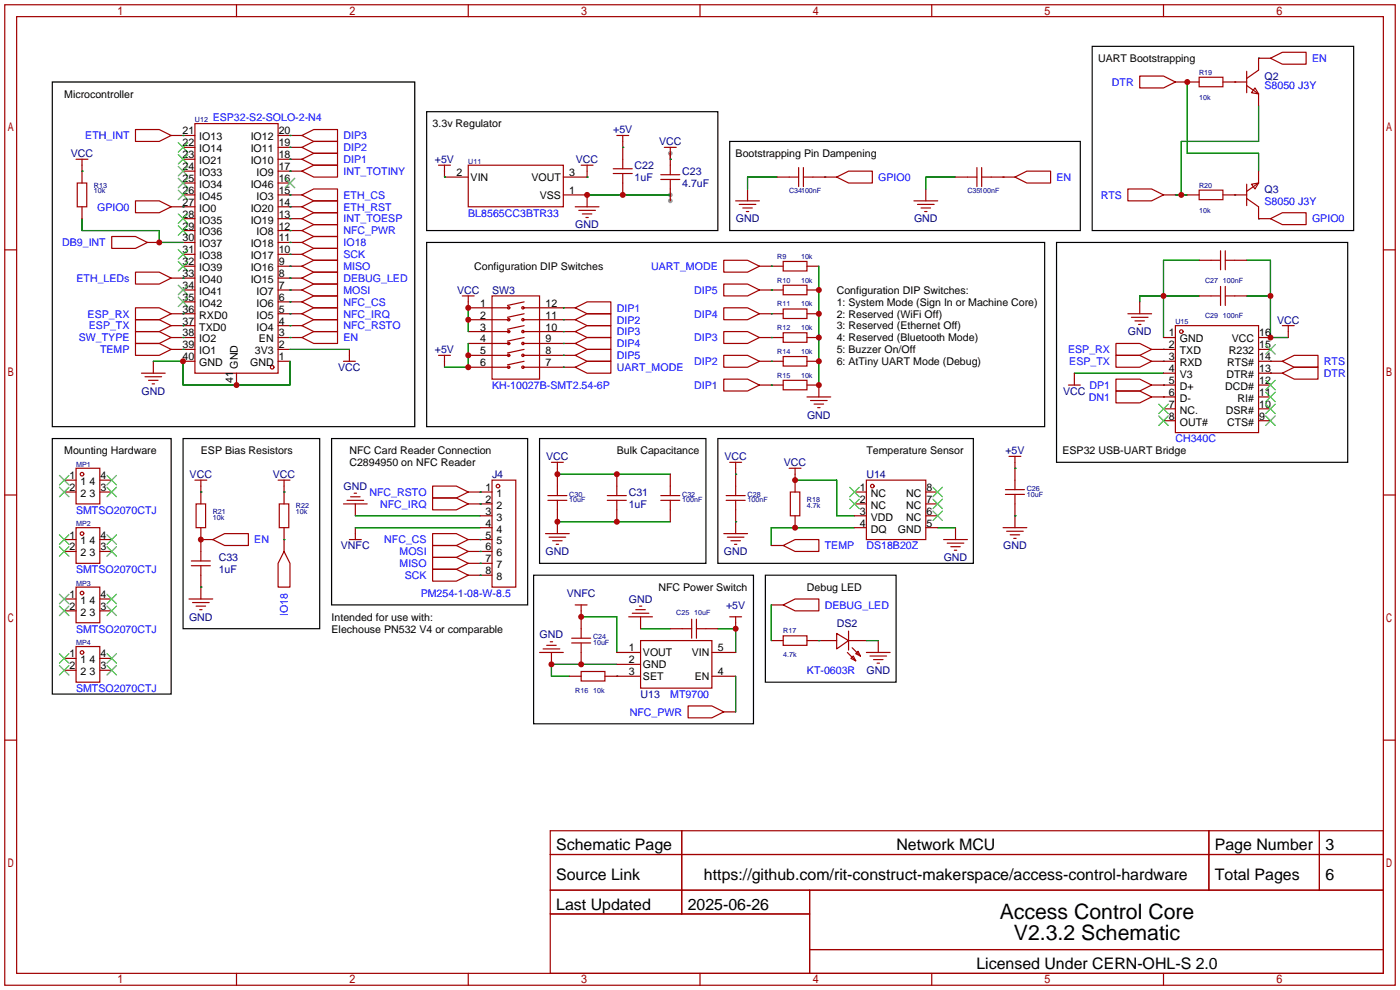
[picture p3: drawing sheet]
<svg xmlns="http://www.w3.org/2000/svg" width="299mm" height="212mm" viewBox="0 0 299 212" stroke-linecap="round" stroke-linejoin="round" font-family="sans-serif">
<g fill="#999">
<circle cx="143.3" cy="42.9" r=".51"/>
<circle cx="143.3" cy="32.8" r=".51"/>
<circle cx="143.3" cy="41.7" r=".51"/>
</g>
<g fill="none" stroke="#a10000" stroke-width=".25">
<path d="M1 1h297.2v209.6h-297.2zM3.6 3.6h292.1v204.4h-292.1zM50.5 1v2.6M100.1 1v2.6M149.6 1v2.6M199.1 1v2.6M243.6 16.3h5.1l2.5 1.2-2.5 1.3h-5.1zM248.7 1v2.6M251.2 17.5h5.1M256.3 16.5h5.1v2h-5.1zM261.4 17.5h5M266.4 18.3l2.6 1.8"/>
<path d="M266.4 15.2v4.6M268.2 18.8l.8 1.3-1.5-.3zM271.5 12.4l2.6-1.2h5v2.5h-5zM271.5 12.4h-2.5v2.6l-2.6 1.8M16.3 34h2.5M16.5 39.1h2v5.1h-2zM17.5 34v5.1M29 27.7h5l2.6 1.3-2.6 1.2h-5zM36.6 29h5.1M39.1 39.1h2.6M39.1 36.6h2.6M39.1 34h2.6"/>
<path d="M39.1 31.5h2.6M41.7 26.4h17.7v53.4h-17.7zM59.4 39.1h2.6M59.4 36.6h5.1M59.4 34h5.1M59.4 31.5h5.1M59.4 29h5.1M64.5 36.6l2.6-1.3h5v2.5h-5zM64.5 34l2.6-1.2h5v2.5h-5zM64.5 29l2.6-1.3h5v2.5h-5zM64.5 31.5l2.6-1.3h5v2.6h-5zM93.7 35.3h2.6"/>
<path d="M95 35.3v2.5h5.1M100.1 35.3h20.3v8.9h-20.3zM124.2 35.3h2.5M125.5 35.3v2.5h-5.1M131.1 36.1h4M131.1 37.1h4M131.8 29h2.6M133.1 29v7.1M133.1 37.1v4.6M141.2 38.4h4.1M141.2 37.3h4.1M142 31.5h2.5"/>
<path d="M143.3 31.5v5.8M143.3 38.4v4.5M166.1 37.8h4.6M170.7 35.8v4.1M171.7 37.8h7.1M171.7 35.8v4.1M178.8 37.8l2.6-1.2h5v2.5h-5zM204.2 37.8h4.6M208.8 35.8v4.1M209.8 37.8h7.1M209.8 35.8v4.1M216.9 37.8l2.6-1.2h5v2.5h-5z"/>
<path d="M266.4 39.4v4.5M267.5 39.4l1.5-.3-.8 1.3zM269 20.1v2.5M269 36.6v2.5M269 39.1l-2.6 1.8M1 53.4h2.6M17.5 44.2v2.5M23.9 50.5h5.1l2.5 1.3-2.5 1.3h-5.1zM29 42.9h5l2.6 1.3-2.6 1.3h-5zM29 58.2h5l2.6 1.2-2.6 1.3h-5zM31.5 51.8h2.5M36.6 44.2h5.1"/>
<path d="M36.6 59.4h5.1M39.1 51.8h2.6M39.1 56.9h2.6M39.1 54.4h2.6M39.1 49.3h2.6M39.1 46.7h2.6M39.1 41.7h2.6M59.4 51.8h5.1M59.4 44.2h5.1M59.4 59.4h5.1M59.4 56.9h5.1M59.4 54.4h5.1"/>
<path d="M59.4 49.3h5.1M59.4 46.7h5.1M59.4 41.7h5.1M64.5 51.8l2.6-1.3h5v2.6h-5zM64.5 59.4l2.6-1.2h5v2.5h-5zM64.5 56.9l2.6-1.3h5v2.6h-5zM64.5 46.7l2.6-1.2h5v2.5h-5zM64.5 44.2l2.6-1.3h5v2.6h-5zM64.5 54.4l2.6-1.3h5v2.5h-5zM64.5 49.3l2.6-1.3h5v2.5h-5zM64.5 41.7l2.6-1.3h5v2.5h-5zM120.4 41.7h5.1v2.5"/>
<path d="M122.9 44.2h5.1M123.7 45h3.6M124.5 45.7h2M125.2 46.5h.5M154.7 55.6h5.1l2.5 1.3-2.5 1.3h-5.1zM157.2 42.9h5.1M158 43.7h3.5M158.7 44.4h2.1M159.5 45.2h.5M159.8 40.4v2.5M162.3 56.9h5.1M167.4 55.9h5.1v2h-5.1z"/>
<path d="M172.5 56.9h2.5M195.3 42.9h5.1M196.1 43.7h3.5M196.8 44.4h2.1M197.6 45.2h.5M197.9 40.4v2.5M241 40.4h5.1l2.6 1.3-2.6 1.2h-5.1zM248.7 41.7h2.5M253.7 41.7h2.6M256.3 40.6h5.1v2.1h-5.1zM256.3 55.6h4.6M260.9 53.6v4.1"/>
<path d="M261.4 41.7h5M261.9 53.6v4.1M261.9 55.6h4.5M266.4 42.4l2.6 1.8v2.5h2.5M271.5 46.7l2.6-1.2h5v2.5h-5zM295.7 53.4h2.5M29 65.8h5l2.6 1.3-2.6 1.2h-5zM29 68.3h5l2.6 1.3-2.6 1.3h-5zM29 73.4h5l2.6 1.3-2.6 1.2h-5zM29 70.9h5l2.6 1.2-2.6 1.3h-5zM30.2 79.8h5.1M32.8 77.2v2.6"/>
<path d="M36.6 72.1h5.1M36.6 67.1h5.1M36.6 69.6h5.1M36.6 74.7h5.1M39.1 77.2h2.6M39.1 64.5h2.6M39.1 62h2.6M50.5 79.8v2.5M59.4 72.1h5.1M59.4 77.2h2.6M59.4 67.1h5.1M59.4 69.6h5.1"/>
<path d="M59.4 74.7h2.6M59.4 64.5h5.1M59.4 62h5.1M64.5 72.1l2.6-1.2h5v2.5h-5zM64.5 69.6l2.6-1.3h5v2.6h-5zM64.5 67.1l2.6-1.3h5v2.5h-5zM64.5 64.5l2.6-1.3h5v2.6h-5zM64.5 62l2.6-1.3h5v2.5h-5zM73.4 77.2h2.5M74.7 74.7v2.5M93.7 75.9h2.6M95 75.9v2.6"/>
<path d="M98.8 63.2h2.5M100.1 63.2v2.6h8.6M100.1 73.4h8.6M100.1 70.9h8.6M100.1 68.3h8.6M100.1 75.9h8.6M100.1 78.5h8.6M105.2 63.2h10.1v17.8h-10.1zM111.8 73.4h11.1M111.8 70.9h11.1M111.8 68.3h11.1M111.8 65.8h11.1"/>
<path d="M111.8 75.9h11.1M111.8 78.5h11.1M112 64.5l-3.5 .8M112 67.1l-3.5 .7M112 69.6l-3.5 .8M112 72.1l-3.5 .8M112 77.2l-3.5 .8M112 74.7l-3.5 .7M122.9 65.8l2.6-1.3h5.1v2.6h-5.1zM122.9 68.3l2.6-1.2h5.1v2.5h-5.1zM122.9 70.9l2.6-1.3h5.1v2.5h-5.1zM122.9 73.4l2.6-1.3h5.1v2.6h-5.1z"/>
<path d="M122.9 75.9l2.6-1.2h5.1v2.5h-5.1zM122.9 78.5l2.6-1.3h5.1v2.6h-5.1zM154.7 75.9h5.1l2.5 1.3-2.5 1.3h-5.1zM154.7 70.9h5.1l2.5 1.2-2.5 1.3h-5.1zM154.7 65.8h5.1l2.5 1.3-2.5 1.2h-5.1zM154.7 60.7h5.1l2.5 1.3-2.5 1.2h-5.1zM162.3 72.1h5.1M162.3 77.2h5.1M162.3 67.1h5.1M162.3 62h5.1M167.4 61h5.1v2h-5.1zM167.4 66h5.1v2.1h-5.1z"/>
<path d="M167.4 71.1h5.1v2.1h-5.1zM167.4 76.2h5.1v2h-5.1zM172.5 72.1h2.5M172.5 77.2h2.5M172.5 67.1h2.5M172.5 62h2.5M229.6 79.8v2.5M238.5 75.9h5.1l2.5 1.3-2.5 1.3h-5.1zM238.5 73.4h5.1l2.5 1.3-2.5 1.2h-5.1zM241 67.1h5.1M241.8 67.8h3.6M242.6 68.6h2"/>
<path d="M243.3 69.3h.5M243.6 64.5v2.6M246.1 77.2h5.1M246.1 74.7h5.1M248.7 72.1h2.5M248.7 79.8h2.5M251.2 69.6h17.8v22.9h-17.8zM256.3 63.2h4.6M260.9 61.2v4.1M261.9 63.2h4.5M261.9 61.2v4.1M269 72.1h2.5"/>
<path d="M269 77.2h5.1M269 79.8h5.1M269 74.7h2.5M274.1 77.2l2.5-1.3h5.1v2.6h-5.1zM274.1 79.8l2.5-1.3h5.1v2.5h-5.1zM274.1 69.6h2.5M275.3 69.6v2.5M31 80.5h3.5M31.7 81.3h2.1M32.5 82h.5M117.9 98.8h2.5M119.1 98.8v7.1"/>
<path d="M154.7 81h5.1l2.5 1.3-2.5 1.3h-5.1zM156 98.8h2.5M157.2 98.8v7.1M162.3 82.3h5.1M167.4 81.3h5.1v2h-5.1zM172.5 82.3h2.5v2.5M172.5 84.8h5M173.2 85.6h3.6M174 86.4h2M174.8 87.1h.5M215.6 97.5h2.6M216.9 97.5v7.1"/>
<path d="M228.3 82.3h2.6M238.5 81h5.1l2.5 1.3-2.5 1.3h-5.1zM238.5 83.6h5.1l2.5 1.2-2.5 1.3h-5.1zM246.1 82.3h5.1M246.1 84.8h5.1M248.7 87.4h2.5M248.7 89.9h2.5M269 82.3h2.5M269 84.8h2.5M269 87.4h2.5M269 89.9h2.5M1 105.8h2.6"/>
<path d="M13.7 102.6h2.6M13.7 115.3h2.6M13.7 105.2h2.6M13.7 117.9h2.6M16.3 100.1h5v7.6h-5zM16.3 112.8h5v7.6h-5zM21.3 102.6h2.6M21.3 115.3h2.6M21.3 105.2h2.6M21.3 117.9h2.6M40.9 119.9h4.1M41.7 102.6h2.5"/>
<path d="M41.9 107.7h2v5.1h-2zM42.9 102.6v5.1M42.9 112.8v7.1M42.9 115.3h2.6M45.5 115.3l2.5-1.3h5.1v2.6h-5.1zM59.4 102.6h2.6M59.7 107.7h2v5.1h-2zM60.7 117.9l1.3 2.5v5.1h-2.6v-5.1zM60.7 102.6v5.1M60.7 112.8v5.1M73.4 107.7h5.1M74.2 106.9h3.5"/>
<path d="M74.7 115.3h2.5M74.9 106.2h2.1M75.7 105.4h.5M75.9 107.7v2.5M75.9 112.8v2.5M92.5 119.1h5l2.6 1.3-2.6 1.3h-5zM92.5 114h5l2.6 1.3-2.6 1.3h-5zM92.5 116.6h5l2.6 1.3-2.6 1.2h-5zM92.5 103.9h5l2.6 1.3-2.6 1.2h-5zM92.5 106.4h5l2.6 1.3-2.6 1.3h-5zM100.1 115.3h5.1M100.1 105.2h5.1"/>
<path d="M100.1 117.9h5.1M100.1 107.7h5.1M102.6 110.2h2.6M102.6 112.8h2.6M105.2 102.6h5v22.9h-5zM116.6 114h5.1M117.1 106.9h4.1M117.1 105.9h4.1M117.3 114.8h3.6M118.1 115.6h2M118.9 116.3h.5M119.1 106.9v7.1"/>
<path d="M129.8 106.9h4.1M129.8 105.9h4.1M131.8 101.3v4.6M131.8 106.9v4.6M141.2 106.9h4.1M141.2 105.9h4.1M143.3 101.3v4.6M143.3 106.9v4.6M154.7 114h5.1M155.2 106.9h4.1M155.2 105.9h4.1M155.4 114.8h3.6"/>
<path d="M156.2 115.6h2M157 116.3h.5M157.2 106.9v7.1M164.8 116.6h2.6M167.4 116.6l2.5-1.3h5.1v2.6h-5.1zM168.7 100.1h2.5M168.9 105.2h2v5h-2zM169.9 100.1v5.1M169.9 110.2v2.6M182.6 105.2h2.6M182.6 107.7h2.6M182.6 110.2h2.6"/>
<path d="M182.6 112.8h2.6M185.2 102.6h12.7v12.7h-12.7zM197.9 105.2h2.5M197.9 107.7h2.5M197.9 110.2h2.5M197.9 112.8h2.5M201.7 115.3h5.1M202.4 116.1h3.6M203.2 116.8h2M204 117.6h.5M204.2 112.8v2.5M214.4 112.8h5.1"/>
<path d="M214.9 105.7h4M214.9 104.6h4M215.1 113.5h3.6M215.9 114.3h2M216.7 115.1h.5M216.9 105.7v7.1M295.7 105.8h2.5M13.7 128h2.6M13.7 130.6h2.6M16.3 125.5h5v7.6h-5zM16.3 138.2h5v7.6h-5zM21.3 128h2.6"/>
<path d="M21.3 130.6h2.6M40.4 128h5.1M40.9 120.9h4.1M41.1 128.8h3.6M41.9 129.5h2M42.7 130.3h.5M42.9 120.9v7.1M92.5 121.7h5l2.6 1.2-2.6 1.3h-5zM100.1 122.9h5.1M100.1 120.4h5.1M115.3 139.4h5.1M116.1 138.7h3.5"/>
<path d="M116.8 137.9h2.1M117.6 137.2h.5M117.9 139.4v2.6M122.2 137.4h4M122.2 136.4h4M122.9 129.3h2.6M124.2 129.3v7.1M124.2 137.4v4.6M131.8 139.4h5.1M134.4 131.8h5M135.1 131.1h3.6M135.9 130.3h2"/>
<path d="M136.7 129.5h.5M136.9 136.9h15.2v10.2h-15.2zM136.9 131.8v2.6M143.3 134.4h4.5M147.8 132.3v4.1M148.8 132.3v4.1M148.8 134.4h4.6M152.1 139.4h5.1M156 131.8h2.5M157.2 131.8v2.6M164.8 136.9h2.6M164.8 129.3h2.6"/>
<path d="M167.4 135.9h5.1v2h-5.1zM167.4 129.3l2.5-1.3h5.1v2.6h-5.1zM172.5 136.9h6.3M178.8 135.4l2.6 1.5-2.6 1.8zM181.1 139.4l1.8 1.8M181.4 136.9h3.8M181.4 134.9v4M182.1 138.4l1.8 1.8M182.9 139.7l.5-.5 .5 1zM185.2 139.4h5M187.7 136.9v2.5M1 158.2h2.6"/>
<path d="M13.7 140.7h2.6M13.7 143.3h2.6M21.3 140.7h2.6M21.3 143.3h2.6M121.7 144.5h2.5M124.2 143.5h5.1v2h-5.1zM129.3 144.5h7.6M131.8 142h5.1M147.1 150.9h5l2.6 1.2-2.6 1.3h-5zM152.1 144.5h5.1M154.7 152.1h2.5M181.9 140.7l.5-.5 .5 1z"/>
<path d="M185.9 140.2h3.6M186.7 141h2M187.5 141.7h.5M295.7 158.2h2.5M117.6 177.5h178.1v30.5h-178.1zM145.7 177.5v17.8M258.4 177.5v12.7M282 177.5v12.7M117.6 182.6h178.1M117.6 190.2h178.1M117.6 195.3h55.4M173 190.2v17.8"/>
<path d="M50.5 208v2.6M100.1 208v2.6M149.6 208v2.6M173 202.9h122.7M199.1 208v2.6M248.7 208v2.6"/>
<circle cx="58.2" cy="78.5" r=".38"/>
<circle cx="108.7" cy="75.9" r=".25"/>
<circle cx="108.7" cy="70.9" r=".25"/>
<circle cx="108.7" cy="65.8" r=".25"/>
<circle cx="108.7" cy="68.3" r=".25"/>
<circle cx="108.7" cy="78.5" r=".25"/>
<circle cx="108.7" cy="73.4" r=".25"/>
<circle cx="111.8" cy="75.9" r=".25"/>
<circle cx="111.8" cy="73.4" r=".25"/>
<circle cx="111.8" cy="68.3" r=".25"/>
<circle cx="111.8" cy="65.8" r=".25"/>
<circle cx="111.8" cy="78.5" r=".25"/>
<circle cx="111.8" cy="70.9" r=".25"/>
<circle cx="252.5" cy="70.9" r=".38"/>
<circle cx="17.5" cy="114" r=".38"/>
<circle cx="17.5" cy="101.3" r=".38"/>
<circle cx="106.4" cy="103.9" r=".38"/>
<circle cx="186.4" cy="103.9" r=".38"/>
<circle cx="17.5" cy="139.4" r=".38"/>
<circle cx="17.5" cy="126.7" r=".38"/>
</g>
<g fill="none" stroke="#3c3" stroke-width=".25">
<path d="M38.1 30.5l2 2M38.1 33l2 2.1M38.1 35.6l2 2M38.1 38.1l2 2M40.1 30.5l-2 2M40.1 33l-2 2.1M40.1 35.6l-2 2M40.1 38.1l-2 2M61 38.1l2 2M63 38.1l-2 2M38.1 40.6l2 2.1M38.1 45.7l2 2.1"/>
<path d="M38.1 48.3l2 2M38.1 53.3l2 2.1M38.1 55.9l2 2M40.1 40.6l-2 2.1M40.1 45.7l-2 2.1M40.1 48.3l-2 2M40.1 53.3l-2 2.1M40.1 55.9l-2 2M38.1 61l2 2M38.1 63.5l2 2M40.1 61l-2 2M40.1 63.5l-2 2"/>
<path d="M270.5 73.7l2 2M272.5 73.7l-2 2M247.6 86.4l2.1 2M247.6 88.9l2.1 2M249.7 86.4l-2.1 2M249.7 88.9l-2.1 2M270.5 88.9l2 2M270.5 86.4l2 2M270.5 83.8l2 2.1M270.5 81.3l2 2M272.5 88.9l-2 2M272.5 86.4l-2 2"/>
<path d="M272.5 83.8l-2 2.1M272.5 81.3l-2 2M12.7 116.8l2 2.1M12.7 101.6l2 2M12.7 104.1l2 2.1M12.7 114.3l2 2M14.7 101.6l-2 2M14.7 104.1l-2 2.1M14.7 114.3l-2 2M14.7 116.8l-2 2.1M22.9 104.1l2 2.1M22.9 101.6l2 2"/>
<path d="M22.9 116.8l2 2.1M22.9 114.3l2 2M24.9 116.8l-2 2.1M24.9 104.1l-2 2.1M24.9 101.6l-2 2M24.9 114.3l-2 2M181.6 104.1l2 2.1M181.6 106.7l2 2M183.6 104.1l-2 2.1M183.6 106.7l-2 2M199.4 109.2l2 2.1M199.4 106.7l2 2"/>
<path d="M199.4 104.1l2 2.1M201.4 109.2l-2 2.1M201.4 106.7l-2 2M201.4 104.1l-2 2.1M12.7 127l2 2M12.7 129.5l2 2.1M12.7 139.7l2 2M14.7 127l-2 2M14.7 129.5l-2 2.1M14.7 139.7l-2 2M22.9 139.7l2 2M22.9 129.5l2 2.1"/>
<path d="M22.9 127l2 2M24.9 129.5l-2 2.1M24.9 127l-2 2M24.9 139.7l-2 2M12.7 142.2l2 2.1M14.7 142.2l-2 2.1M22.9 142.2l2 2.1M24.9 142.2l-2 2.1"/>
</g>
<g fill="none" stroke="#008700" stroke-width=".25">
<path d="M253.7 17.5v15.3h15.3v3.8M263.9 17.5h.1M269 12.4h.1M17.5 36.6h.1M39.1 29h.1M62 34h.1M62 29h.1M62 31.5h.1M62 36.6h.1M95 37.8h.1M125.5 37.8h.1M133.1 31.5h.1"/>
<path d="M143.3 34h.1M166.1 37.8h-6.3v2.6M176.3 37.8h.1M204.2 37.8h-6.3v2.6M214.4 37.8h.1M269 22.6v7.6h-16.5v11.5M17.5 46.7v2.6h16.5v2.5h5.1M39.1 44.2h.1M39.1 59.4h.1M62 51.8h.1M62 59.4h.1M62 56.9h.1"/>
<path d="M62 54.4h.1M62 49.3h.1M62 41.7h.1M62 44.2h.1M62 46.7h.1M125.5 41.7h17.8M164.8 56.9h.1M175 56.9v25.4M251.2 41.7h2.5M256.3 55.6h-7.6v16.5M263.9 41.7h.1M266.4 55.6h5.1v16.5h3.8"/>
<path d="M269 46.7h.1M32.8 77.2h6.3v5.1h22.9v-5.1M39.1 67.1h.1M39.1 69.6h.1M39.1 74.7h.1M39.1 72.1h.1M62 72.1h.1M62 69.6h.1M62 67.1h.1M62 64.5h.1M62 62h.1M62 74.7h12.7"/>
<path d="M100.1 65.8v5.1M100.1 73.4v5.1h-5.1M120.4 65.8h.1M120.4 68.3h.1M120.4 70.9h.1M120.4 75.9h.1M120.4 73.4h.1M120.4 78.5h.1M164.8 62h.1M164.8 67.1h.1M164.8 72.1h.1M164.8 77.2h.1"/>
<path d="M229.6 79.8h19.1M248.7 77.2h.1M248.7 74.7h.1M256.3 63.2h-12.7v1.3M266.4 63.2h5.1M271.5 79.8h.1M271.5 77.2h.1M164.8 82.3h.1M248.7 84.8h.1M248.7 82.3h.1M42.9 115.3h.1M42.9 105.2h.1"/>
<path d="M60.7 115.3h.1M60.7 105.2h.1M75.9 112.8h26.7M75.9 110.2h26.7M102.6 115.3h.1M102.6 117.9h.1M102.6 105.2h.1M102.6 107.7h.1M119.1 111.5h24.2M119.1 101.3h24.2M157.2 111.5h.1M157.2 101.3h.1"/>
<path d="M169.9 102.6h8.9v7.6h3.8M182.6 112.8h-17.8v3.8M200.4 112.8h3.8M216.9 100.1h.1M216.9 110.2h.1M42.9 125.5h.1M102.6 122.9h.1M102.6 120.4h.1M124.2 131.8h7.6v7.6M136.9 134.4h6.4M153.4 134.4h3.8v5M164.8 129.3v7.6"/>
<path d="M175 136.9h.1M185.2 136.9h2.5M131.8 144.5h.1M131.8 142h-13.9v2.5h3.8M157.2 144.5v7.6"/>
</g>
<g fill="none" stroke="#000" stroke-width=".25">
<path d="M11.2 17.5h77.4v73.7h-77.4zM233.4 9.9h55.9v39.4h-55.9zM91.2 23.9h62.2v25.4h-62.2zM156 30.2h74.9v19.1h-74.9zM91.2 51.8h132.1v39.4h-132.1zM225.8 51.8h62.2v47h-62.2zM11.2 93.7h25.4v54.6h-25.4zM39.1 93.7h29.2v40.7h-29.2zM70.9 93.7h41.9v35.6h-41.9zM115.3 93.7h35.6v26.7h-35.6zM153.4 93.7h54.6v26.7h-54.6zM114 122.9h47v31.8h-47z"/>
<path d="M163.6 122.9h27.9v22.9h-27.9z"/>
</g>
<g fill="#c00">
<circle cx="50.5" cy="82.3" r=".63"/>
<circle cx="39.1" cy="77.2" r=".63"/>
<circle cx="42.9" cy="115.3" r=".63"/>
<circle cx="131.8" cy="111.5" r=".63"/>
<circle cx="119.1" cy="111.5" r=".63"/>
<circle cx="131.8" cy="101.3" r=".63"/>
<circle cx="119.1" cy="101.3" r=".63"/>
<circle cx="169.9" cy="112.8" r=".63"/>
<circle cx="169.9" cy="102.6" r=".63"/>
<circle cx="125.5" cy="41.7" r=".63"/>
<circle cx="133.1" cy="41.7" r=".63"/>
<circle cx="100.1" cy="68.3" r=".63"/>
<circle cx="100.1" cy="65.8" r=".63"/>
<circle cx="175" cy="62" r=".63"/>
<circle cx="175" cy="67.1" r=".63"/>
<circle cx="175" cy="72.1" r=".63"/>
<circle cx="175" cy="77.2" r=".63"/>
<circle cx="175" cy="82.3" r=".63"/>
<circle cx="124.2" cy="142" r=".63"/>
<circle cx="117.9" cy="142" r=".63"/>
<circle cx="124.2" cy="131.8" r=".63"/>
<circle cx="157.2" cy="134.4" r=".63"/>
<circle cx="252.5" cy="41.7" r=".63"/>
<circle cx="253.7" cy="17.5" r=".63"/>
<circle cx="271.5" cy="72.1" r=".63"/>
<circle cx="271.5" cy="63.2" r=".63"/>
<circle cx="248.7" cy="63.2" r=".63"/>
<circle cx="100.1" cy="78.5" r=".63"/>
<circle cx="100.1" cy="75.9" r=".63"/>
<circle cx="34" cy="51.8" r=".63"/>
</g>
<g font-size="4.5">
<text x="213.7" y="196.3">Access Control Core</text>
<text x="216.7" y="200.9">V2.3.2 Schematic</text>
</g>
<g font-size="3.4">
<text x="118.9" y="181.7">Schematic Page</text>
<text x="191.6" y="181.7">Network MCU</text>
<text x="259.6" y="181.7">Page Number</text>
<text x="283.3" y="181.7">3</text>
<text x="118.9" y="188.1">Source Link</text>
<text x="150.5" y="188.1">https://github.com/rit-construct-makerspace/access-control-hardware</text>
<text x="259.6" y="188.1">Total Pages</text>
<text x="283.3" y="188.1">6</text>
<text x="118.9" y="194.4">Last Updated</text>
<text x="147" y="194.4">2025-06-26</text>
<text x="208.7" y="207.1">Licensed Under CERN-OHL-S 2.0</text>
</g>
<g font-size="2.3">
<text x="234.7" y="13.3">UART Bootstrapping</text>
<text x="13.7" y="20.9">Microcontroller</text>
<text x="39" y="28.7">21</text>
<text x="59.6" y="28.7">20</text>
<text x="92.5" y="27.2">3.3v Regulator</text>
<text x="39" y="31.3">22</text>
<text x="39" y="33.8">23</text>
<text x="42.6" y="30">IO13</text>
<text x="42.6" y="32.5">IO14</text>
<text x="42.6" y="35.1">IO21</text>
<text x="53.6" y="35.1">IO10</text>
<text x="53.6" y="32.5">IO11</text>
<text x="53.6" y="30">IO12</text>
<text x="59.6" y="33.8">18</text>
<text x="59.6" y="31.3">19</text>
<text x="157.2" y="33.6">Bootstrapping Pin Dampening</text>
<text x="39" y="36.4">24</text>
<text x="39" y="38.9">25</text>
<text x="39" y="41.4">26</text>
<text x="42.6" y="37.6">IO33</text>
<text x="42.6" y="40.2">IO34</text>
<text x="53.6" y="40.2">IO46</text>
<text x="54.8" y="37.6">IO9</text>
<text x="59.6" y="41.4">15</text>
<text x="59.6" y="38.9">16</text>
<text x="59.6" y="36.4">17</text>
<text x="97.5" y="37.6">2</text>
<text x="100.6" y="38.6">VIN</text>
<text x="113.6" y="38.6">VOUT</text>
<text x="121.7" y="41.4">1</text>
<text x="121.7" y="37.6">3</text>
<text x="39" y="44">27</text>
<text x="39" y="46.5">28</text>
<text x="42.6" y="42.7">IO45</text>
<text x="42.6" y="45.2">IO0</text>
<text x="42.6" y="47.8">IO35</text>
<text x="53.6" y="47.8">IO19</text>
<text x="53.6" y="45.2">IO20</text>
<text x="54.8" y="42.7">IO3</text>
<text x="59.6" y="46.5">13</text>
<text x="59.6" y="44">14</text>
<text x="115.4" y="42.4">VSS</text>
<text x="39" y="49.1">29</text>
<text x="39" y="51.6">30</text>
<text x="42.6" y="50.3">IO36</text>
<text x="42.6" y="52.9">IO37</text>
<text x="53.6" y="52.9">IO18</text>
<text x="54.8" y="50.3">IO8</text>
<text x="59.6" y="51.6">11</text>
<text x="59.6" y="49.1">12</text>
<text x="39" y="54.1">31</text>
<text x="39" y="56.7">32</text>
<text x="39" y="59.2">33</text>
<text x="42.6" y="55.4">IO38</text>
<text x="42.6" y="57.9">IO39</text>
<text x="53.6" y="57.9">IO16</text>
<text x="53.6" y="55.4">IO17</text>
<text x="59.6" y="59.2">8</text>
<text x="59.6" y="56.7">9</text>
<text x="59.6" y="54.1">10</text>
<text x="101.3" y="57.7">Configuration DIP Switches</text>
<text x="39" y="61.8">34</text>
<text x="39" y="64.3">35</text>
<text x="42.6" y="60.5">IO40</text>
<text x="42.6" y="63">IO41</text>
<text x="42.6" y="65.6">IO42</text>
<text x="53.6" y="60.5">IO15</text>
<text x="54.8" y="65.6">IO6</text>
<text x="54.8" y="63">IO7</text>
<text x="59.6" y="64.3">6</text>
<text x="59.6" y="61.8">7</text>
<text x="102.6" y="65.6">1</text>
<text x="116.6" y="65.6">12</text>
<text x="178.8" y="62.8">Configuration DIP Switches:</text>
<text x="178.8" y="65.3">1: System Mode (Sign In or Machine Core)</text>
<text x="39" y="66.8">36</text>
<text x="39" y="69.4">37</text>
<text x="39" y="71.9">38</text>
<text x="42.6" y="68.1">RXD0</text>
<text x="42.6" y="70.6">TXD0</text>
<text x="54.8" y="70.6">IO4</text>
<text x="54.8" y="68.1">IO5</text>
<text x="59.6" y="71.9">3</text>
<text x="59.6" y="69.4">4</text>
<text x="59.6" y="66.8">5</text>
<text x="102.6" y="70.6">3</text>
<text x="102.6" y="68.1">2</text>
<text x="116.6" y="70.6">10</text>
<text x="116.6" y="68.1">11</text>
<text x="178.8" y="67.9">2: Reserved (WiFi Off)</text>
<text x="178.8" y="70.4">3: Reserved (Ethernet Off)</text>
<text x="249.8" y="71.9">1</text>
<text x="269.1" y="71.9">16</text>
<text x="39" y="74.5">39</text>
<text x="39" y="77">40</text>
<text x="42.6" y="73.2">IO2</text>
<text x="42.6" y="75.7">IO1</text>
<text x="54.5" y="75.7">3V3</text>
<text x="55.3" y="73.2">EN</text>
<text x="59.6" y="77">1</text>
<text x="59.6" y="74.5">2</text>
<text x="102.6" y="73.2">4</text>
<text x="102.6" y="75.7">5</text>
<text x="116.6" y="75.7">8</text>
<text x="116.6" y="73.2">9</text>
<text x="178.8" y="73">4: Reserved (Bluetooth Mode)</text>
<text x="178.8" y="75.5">5: Buzzer On/Off</text>
<text x="249.8" y="74.5">2</text>
<text x="249.8" y="77">3</text>
<text x="252.1" y="73.2">GND</text>
<text x="252.1" y="75.7">TXD</text>
<text x="262.6" y="75.7">R232</text>
<text x="263.3" y="73.2">VCC</text>
<text x="269.1" y="77">14</text>
<text x="269.1" y="74.5">15</text>
<text x="42.6" y="78.3">GND</text>
<text x="49.8" y="81.8" transform="rotate(-90 49.8 81.8)">41</text>
<text x="50.9" y="78.8" transform="rotate(-90 50.9 78.8)">GND</text>
<text x="53.5" y="78.3">GND</text>
<text x="102.6" y="78.3">6</text>
<text x="116.6" y="78.3">7</text>
<text x="178.8" y="78">6: AtTiny UART Mode (Debug)</text>
<text x="249.8" y="79.5">4</text>
<text x="249.8" y="82.1">5</text>
<text x="252.1" y="78.3">RXD</text>
<text x="252.1" y="80.8">V3</text>
<text x="252.1" y="83.3">D+</text>
<text x="261.9" y="83.3">DCD#</text>
<text x="262.1" y="80.8">DTR#</text>
<text x="262.2" y="78.3">RTS#</text>
<text x="269.1" y="82.1">12</text>
<text x="269.1" y="79.5">13</text>
<text x="249.8" y="84.6">6</text>
<text x="249.8" y="87.2">7</text>
<text x="249.8" y="89.7">8</text>
<text x="252.1" y="85.9">D-</text>
<text x="252.1" y="88.4">NC.</text>
<text x="262" y="88.4">DSR#</text>
<text x="264.5" y="85.9">RI#</text>
<text x="269.1" y="89.7">9</text>
<text x="269.1" y="87.2">10</text>
<text x="269.1" y="84.6">11</text>
<text x="252.1" y="91">OUT#</text>
<text x="262.2" y="91">CTS#</text>
<text x="13.7" y="97.1">Mounting Hardware</text>
<text x="42.9" y="97.1">ESP Bias Resistors</text>
<text x="74.7" y="99.6">C2894950 on NFC Reader</text>
<text x="74.7" y="97.1">NFC Card Reader Connection</text>
<text x="131.8" y="97.1">Bulk Capacitance</text>
<text x="185.2" y="97.1">Temperature Sensor</text>
<text x="227.1" y="97.1">ESP32 USB-UART Bridge</text>
<text x="14.9" y="102.4">1</text>
<text x="14.9" y="104.9">2</text>
<text x="17.2" y="103.7">1</text>
<text x="17.2" y="106.2">2</text>
<text x="19.1" y="106.2">3</text>
<text x="19.1" y="103.7">4</text>
<text x="21.5" y="104.9">3</text>
<text x="21.5" y="102.4">4</text>
<text x="103.8" y="104.9">1</text>
<text x="103.8" y="107.5">2</text>
<text x="106.1" y="106.2">1</text>
<text x="183.8" y="104.9">1</text>
<text x="183.8" y="107.5">2</text>
<text x="186.1" y="106.2">NC</text>
<text x="193.7" y="106.2">NC</text>
<text x="198" y="107.5">7</text>
<text x="198" y="104.9">8</text>
<text x="103.8" y="110">3</text>
<text x="103.8" y="112.6">4</text>
<text x="106.1" y="108.7">2</text>
<text x="106.1" y="111.3">3</text>
<text x="106.1" y="113.8">4</text>
<text x="183.8" y="110">3</text>
<text x="183.8" y="112.6">4</text>
<text x="186.1" y="108.7">NC</text>
<text x="186.1" y="111.3">VDD</text>
<text x="186.1" y="113.8">DQ</text>
<text x="191.9" y="113.8">GND</text>
<text x="193.7" y="111.3">NC</text>
<text x="193.7" y="108.7">NC</text>
<text x="198" y="112.6">5</text>
<text x="198" y="110">6</text>
<text x="14.9" y="115.1">1</text>
<text x="14.9" y="117.6">2</text>
<text x="17.2" y="116.4">1</text>
<text x="17.2" y="118.9">2</text>
<text x="19.1" y="118.9">3</text>
<text x="19.1" y="116.4">4</text>
<text x="21.5" y="117.6">3</text>
<text x="21.5" y="115.1">4</text>
<text x="103.8" y="115.1">5</text>
<text x="103.8" y="117.6">6</text>
<text x="106.1" y="116.4">5</text>
<text x="106.1" y="118.9">6</text>
<text x="103.8" y="120.2">7</text>
<text x="103.8" y="122.7">8</text>
<text x="106.1" y="121.4">7</text>
<text x="106.1" y="124">8</text>
<text x="14.9" y="127.8">1</text>
<text x="14.9" y="130.3">2</text>
<text x="17.2" y="129.1">1</text>
<text x="17.2" y="131.6">2</text>
<text x="19.1" y="131.6">3</text>
<text x="19.1" y="129.1">4</text>
<text x="21.5" y="130.3">3</text>
<text x="21.5" y="127.8">4</text>
<text x="140.7" y="126.3">NFC Power Switch</text>
<text x="172.5" y="126.3">Debug LED</text>
<text x="70.9" y="132.6">Intended for use with:</text>
<text x="70.9" y="135.2">Elechouse PN532 V4 or comparable</text>
<text x="14.9" y="140.5">1</text>
<text x="14.9" y="143">2</text>
<text x="17.2" y="141.8">1</text>
<text x="19.1" y="141.8">4</text>
<text x="21.5" y="143">3</text>
<text x="21.5" y="140.5">4</text>
<text x="134.4" y="139.2">1</text>
<text x="134.4" y="141.8">2</text>
<text x="137.4" y="140.2">VOUT</text>
<text x="137.4" y="142.8">GND</text>
<text x="147.9" y="140.2">VIN</text>
<text x="153.4" y="139.2">5</text>
<text x="17.2" y="144.3">2</text>
<text x="19.1" y="144.3">3</text>
<text x="134.4" y="144.3">3</text>
<text x="137.4" y="145.3">SET</text>
<text x="148.5" y="145.3">EN</text>
<text x="153.4" y="144.3">4</text>
</g>
<g font-size="2.3" fill="#000080">
<text x="270.3" y="17.1">Q2</text>
<text x="131" y="28.5">+5V</text>
<text x="15.1" y="33.6">VCC</text>
<text x="92.9" y="34.9">+5V</text>
<text x="123.1" y="34.9">VCC</text>
<text x="140.9" y="31">VCC</text>
<text x="135.6" y="36.1">C22</text>
<text x="135.6" y="38.7">1uF</text>
<text x="145.8" y="37.4">C23</text>
<text x="145.8" y="39.9">4.7uF</text>
<text x="270.3" y="41.2">Q3</text>
<text x="157.2" y="47.6">GND</text>
<text x="195.3" y="47.6">GND</text>
<text x="123" y="48.8">GND</text>
<text x="97.7" y="62.8">VCC</text>
<text x="105.2" y="62.8">SW3</text>
<text x="241.1" y="71.7">GND</text>
<text x="272.9" y="69.1">VCC</text>
<text x="92.9" y="75.5">+5V</text>
<text x="72.3" y="79.3">VCC</text>
<text x="30.2" y="84.4">GND</text>
<text x="172.5" y="89.5">GND</text>
<text x="227.2" y="84.4">VCC</text>
<text x="116.7" y="98.4">VCC</text>
<text x="154.8" y="98.4">VCC</text>
<text x="167.5" y="99.6">VCC</text>
<text x="214.9" y="97.1">+5V</text>
<text x="40.5" y="102.2">VCC</text>
<text x="58.3" y="102.2">VCC</text>
<text x="73.4" y="104.7">GND</text>
<text x="105.2" y="102.2">J4</text>
<text x="134.4" y="106">C31</text>
<text x="185.2" y="102.2">U14</text>
<text x="134.4" y="108.5">1uF</text>
<text x="46.7" y="119.9">C33</text>
<text x="72.9" y="117.4">VNFC</text>
<text x="116.6" y="118.7">GND</text>
<text x="154.7" y="118.7">GND</text>
<text x="201.7" y="119.9">GND</text>
<text x="214.4" y="117.4">GND</text>
<text x="46.7" y="122.5">1uF</text>
<text x="121.1" y="127.6">VNFC</text>
<text x="134.4" y="128.8">GND</text>
<text x="155.2" y="130.1">+5V</text>
<text x="40.4" y="132.6">GND</text>
<text x="115.3" y="136.5">GND</text>
<text x="178.8" y="133.9">DS2</text>
<text x="136.9" y="149.2">U13</text>
<text x="185.2" y="144.1">GND</text>
</g>
<g font-size="2.3" fill="#00f">
<text x="280.4" y="13.3">EN</text>
<text x="237.7" y="18.3">DTR</text>
<text x="270.3" y="19.1">S8050 J3Y</text>
<text x="18.2" y="29.8">ETH_INT</text>
<text x="45.5" y="26">ESP32-S2-SOLO-2-N4</text>
<text x="73.4" y="29.8">DIP3</text>
<text x="73.4" y="34.9">DIP1</text>
<text x="73.4" y="32.3">DIP2</text>
<text x="73.4" y="37.4">INT_TOTINY</text>
<text x="187.7" y="38.7">GPIO0</text>
<text x="225.8" y="38.7">EN</text>
<text x="20.8" y="45">GPIO0</text>
<text x="73.4" y="47.6">INT_TOESP</text>
<text x="73.4" y="45">ETH_RST</text>
<text x="73.4" y="42.5">ETH_CS</text>
<text x="100.1" y="46.3">BL8565CC3BTR33</text>
<text x="235.2" y="42.5">RTS</text>
<text x="270.3" y="43.7">S8050 J3Y</text>
<text x="280.4" y="47.6">GPIO0</text>
<text x="13.3" y="52.6">DB9_INT</text>
<text x="73.4" y="52.6">IO18</text>
<text x="73.4" y="50.1">NFC_PWR</text>
<text x="73.4" y="57.7">MISO</text>
<text x="73.4" y="55.2">SCK</text>
<text x="139.2" y="57.7">UART_MODE</text>
<text x="16.3" y="60.3">ETH_LEDs</text>
<text x="73.4" y="65.3">NFC_CS</text>
<text x="73.4" y="62.8">MOSI</text>
<text x="73.4" y="60.3">DEBUG_LED</text>
<text x="148.4" y="62.8">DIP5</text>
<text x="18.7" y="67.9">ESP_RX</text>
<text x="19" y="70.4">ESP_TX</text>
<text x="73.4" y="70.4">NFC_RSTO</text>
<text x="73.4" y="67.9">NFC_IRQ</text>
<text x="131.8" y="66.6">DIP1</text>
<text x="131.8" y="69.1">DIP2</text>
<text x="131.8" y="71.7">DIP3</text>
<text x="148.4" y="67.9">DIP4</text>
<text x="16.8" y="73">SW_TYPE</text>
<text x="21.4" y="75.5">TEMP</text>
<text x="73.4" y="73">EN</text>
<text x="131.8" y="74.2">DIP4</text>
<text x="131.8" y="76.8">DIP5</text>
<text x="148.4" y="73">DIP3</text>
<text x="228.3" y="75.5">ESP_RX</text>
<text x="105.2" y="83.1">KH-10027B-SMT2.54-6P</text>
<text x="131.8" y="79.3">UART_MODE</text>
<text x="148.4" y="83.1">DIP1</text>
<text x="148.4" y="78">DIP2</text>
<text x="228.5" y="78">ESP_TX</text>
<text x="232.8" y="83.1">DP1</text>
<text x="283" y="78">RTS</text>
<text x="283" y="80.6">DTR</text>
<text x="232.7" y="85.7">DN1</text>
<text x="251.2" y="94.5">CH340C</text>
<text x="79" y="106">NFC_RSTO</text>
<text x="16.3" y="109.8">SMTSO2070CTJ</text>
<text x="81.2" y="108.5">NFC_IRQ</text>
<text x="54.4" y="116.1">EN</text>
<text x="82.1" y="116.1">NFC_CS</text>
<text x="85.4" y="118.7">MOSI</text>
<text x="176.3" y="117.4">TEMP</text>
<text x="185.2" y="117.4">DS18B20Z</text>
<text x="16.3" y="122.5">SMTSO2070CTJ</text>
<text x="85.4" y="121.2">MISO</text>
<text x="86.5" y="123.8">SCK</text>
<text x="61.5" y="131.7" transform="rotate(-90 61.5 131.7)">IO18</text>
<text x="89.9" y="127.6">PM254-1-08-W-8.5</text>
<text x="176.3" y="130.1">DEBUG_LED</text>
<text x="16.3" y="135.2">SMTSO2070CTJ</text>
<text x="16.3" y="147.9">SMTSO2070CTJ</text>
<text x="143.3" y="149.2">MT9700</text>
<text x="172.5" y="144.1">KT-0603R</text>
<text x="134.6" y="153">NFC_PWR</text>
</g>
<g font-size="1.5" fill="#000080">
<text x="256.3" y="15.9">R19</text>
<text x="256.3" y="21.5">10k</text>
<text x="41.7" y="26.1">U12</text>
<text x="100.1" y="35">U11</text>
<text x="20.1" y="40.1">R13</text>
<text x="20.1" y="41.3">10k</text>
<text x="168.7" y="41.3">C34100nF</text>
<text x="206.8" y="41.3">C35100nF</text>
<text x="256.3" y="40.1">R20</text>
<text x="256.3" y="45.6">10k</text>
<text x="166.1" y="55.3">R9</text>
<text x="171.2" y="55.3">10k</text>
<text x="166.1" y="60.4">R10</text>
<text x="166.1" y="65.5">R11</text>
<text x="171.2" y="60.4">10k</text>
<text x="171.2" y="65.5">10k</text>
<text x="257.6" y="60.4">C27</text>
<text x="261.4" y="60.4">100nF</text>
<text x="166.1" y="70.6">R12</text>
<text x="171.2" y="70.6">10k</text>
<text x="251.2" y="69.3">U15</text>
<text x="257.6" y="68">C29</text>
<text x="261.4" y="68">100nF</text>
<text x="166.1" y="75.6">R14</text>
<text x="171.2" y="75.6">10k</text>
<text x="166.1" y="80.7">R15</text>
<text x="171.2" y="80.7">10k</text>
<text x="16.3" y="99.8">MP1</text>
<text x="121.7" y="106.1">C30</text>
<text x="121.7" y="107.4">10uF</text>
<text x="145.8" y="106.1">C32</text>
<text x="145.8" y="107.4">100nF</text>
<text x="159.8" y="106.1">C28</text>
<text x="159.8" y="107.4">100nF</text>
<text x="172.5" y="107.4">R18</text>
<text x="219.5" y="104.8">C26</text>
<text x="219.5" y="106.1">10uF</text>
<text x="16.3" y="112.5">MP2</text>
<text x="45.5" y="109.9">R21</text>
<text x="45.5" y="111.2">10k</text>
<text x="63.2" y="108.7">R22</text>
<text x="63.2" y="109.9">10k</text>
<text x="172.5" y="108.7">4.7k</text>
<text x="16.3" y="125.2">MP3</text>
<text x="144.5" y="131.5">C25</text>
<text x="148.3" y="131.5">10uF</text>
<text x="16.3" y="137.9">MP4</text>
<text x="126.7" y="136.6">C24</text>
<text x="126.7" y="137.9">10uF</text>
<text x="167.4" y="135.3">R17</text>
<text x="167.4" y="140.4">4.7k</text>
<text x="122.9" y="148">R16</text>
<text x="126.7" y="148">10k</text>
</g>
</svg>
